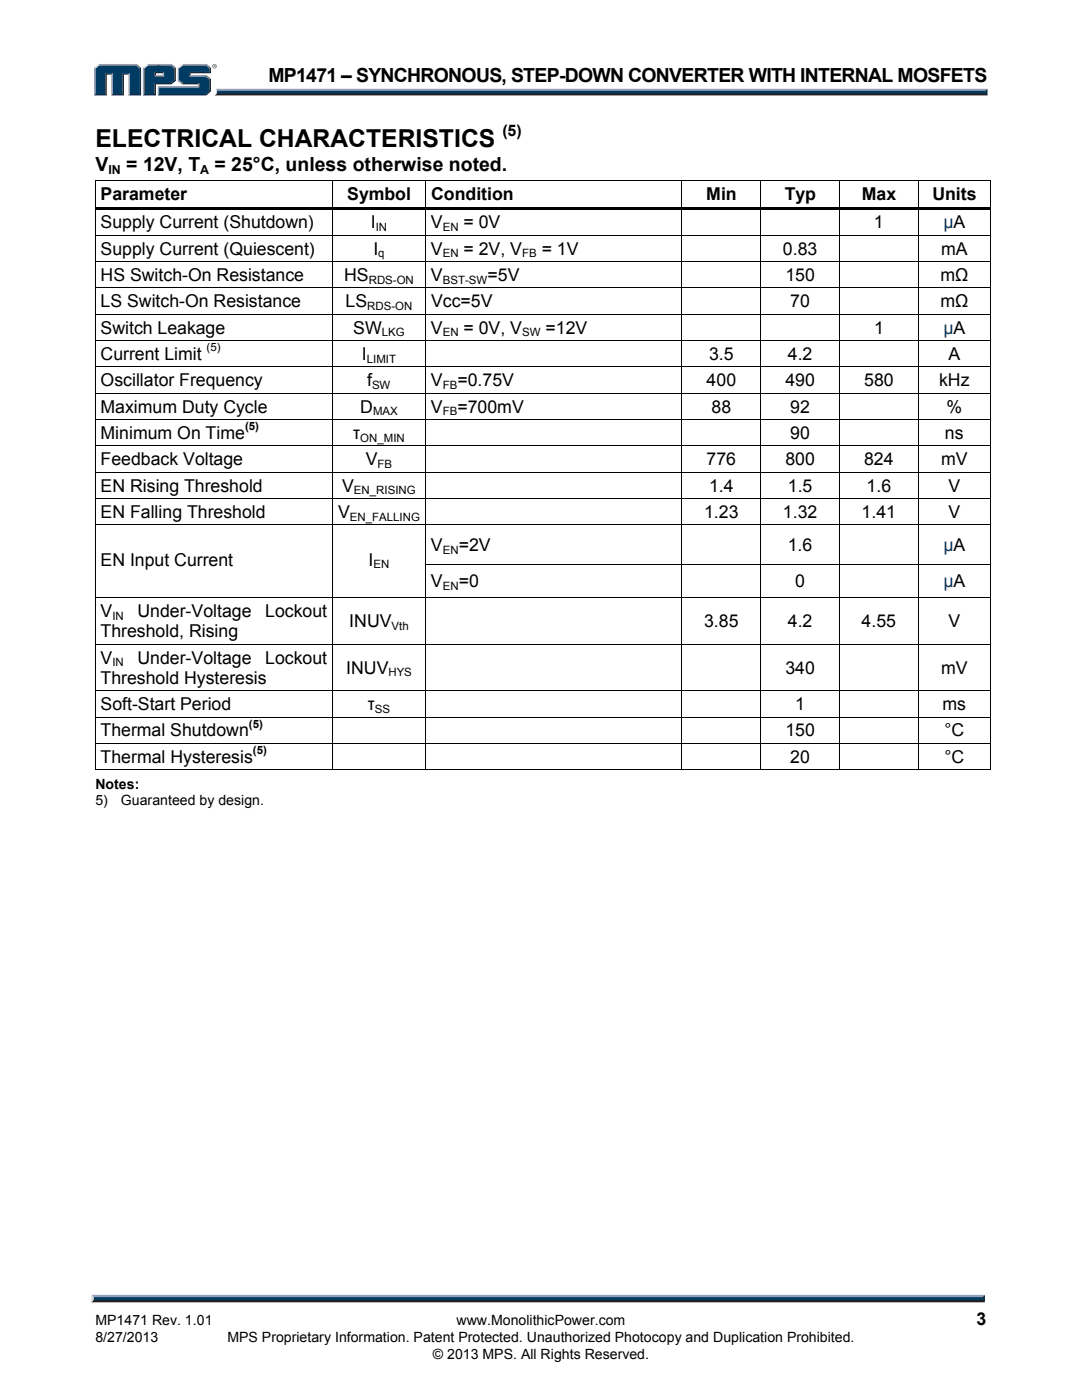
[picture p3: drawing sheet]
<svg xmlns="http://www.w3.org/2000/svg" width="216mm" height="279mm" viewBox="0 0 216 279" stroke-linecap="round" stroke-linejoin="round" font-family="sans-serif">
<path d="M43.1 17.7h153.9l-.4 .7h-153.3z" fill="#94a0b9"/>
<path d="M43.3 18.4h153.3l.4 .6h-154.3l.4-.2z" fill="#231f20"/>
<path d="M196.6 18.1l.4-.4v1.3l-.4-.4z" fill="#001339"/>
<path d="M43.3 18.1h153.3v.5h-153.4z" fill="#003b63"/>
<path d="M43.1 17.7l.2 .5a.79 .79 0 0 1-.6 .8h.1a1.24 1.24 0 0 0 .3-1.3z" fill="#dcddde"/>
<path d="M30.9 15.2l.2-.2h1.4l.3 .2z" fill="#94a0b9"/>
<g fill="#003b63">
<path d="M19 13.6l.9-.6h7.2l.8 .6v5.2h-2v-4.2h-1.4v4.2h-2v-4.2h-1.5v4.2h-2z"/>
<path d="M28.8 13.6l.8-.6h2.2v1.4h-.9v.8h1.8v-.8h-1.2v-1.4h2.5l.8 .6v2.3l-.8 .7h-3.1v2.2h-2.1z"/>
<path d="M31.7 17.5h8v-.9h-3.2l-.8-.7v-2.3l.8-.6h4.5l.8 .6v.8h-4v.8h3.2l.8 .7v2.2l-.8 .7h-9.3z"/>
</g>
<path d="M36.4 12.9h4.8" fill="none" stroke="#94a0b9" stroke-width=".27"/>
<path d="M35.5 13.5l.9-.7 .1 .2-.8 .6z" fill="#dcddde"/>
<path d="M35.6 13.5v2.6" fill="none" stroke="#94a0b9" stroke-width=".27"/>
<path d="M35.5 16.1l.2-.2 .8 .7-.1 .2z" fill="#547194"/>
<path d="M36.4 16.7h3.4" fill="none" stroke="#001339" stroke-width=".27"/>
<g fill="#94a0b9">
<path d="M31.5 17.2h8v-.4l.3-.2v.9h-8z"/>
<path d="M31.5 17.2l.3 .3v1.3l-.3 .2z"/>
</g>
<path d="M37.8 14.4h4v-.8l.3-.1v1.1h-4.1v.4l-.2 .2z" fill="#001339"/>
<path d="M37.8 15.1h3.4" fill="none" stroke="#94a0b9" stroke-width=".27"/>
<path d="M41.2 15l.9 .7-.3 .2-.8-.7z" fill="#547194"/>
<g fill="#001339">
<path d="M31.5 19l.3-.2h9.2l.8-.7v-2.2l.3-.2v2.5l-.9 .8z"/>
<path d="M30.9 16.6h3.1l.8-.7v-2.3l.3-.1v2.6l-.9 .7h-3.1v2.2h-2.6l.3-.2h2.1z"/>
</g>
<path d="M34.2 12.8l.9 .7-.3 .1-.8-.6z" fill="#547194"/>
<path d="M29.4 12.9h4.8" fill="none" stroke="#94a0b9" stroke-width=".27"/>
<path d="M28.5 13.5l.9-.7 .2 .2-.8 .6z" fill="#dcddde"/>
<path d="M28.6 13.5v5.5" fill="none" stroke="#94a0b9" stroke-width=".27"/>
<path d="M32.5 14.6l.2-.2v.8l-.2-.2z" fill="#94a0b9"/>
<g fill="#001339">
<path d="M30.9 14.4h1.8l-.2 .2h-1.4v.4l-.2 .2z"/>
<path d="M27.9 13.6l.2-.1v5.5h-2.5l.3-.2h2z"/>
</g>
<path d="M27.2 12.8l.9 .7-.2 .1-.8-.6z" fill="#547194"/>
<path d="M19.7 12.9h7.5" fill="none" stroke="#94a0b9" stroke-width=".27"/>
<path d="M18.8 13.5l.9-.7 .2 .2-.9 .6z" fill="#dcddde"/>
<path d="M18.9 13.5v5.5" fill="none" stroke="#94a0b9" stroke-width=".27"/>
<path d="M21 14.6h1.5l-.3 .3h-.9v4.1h-2.5l.2-.2h2z" fill="#001339"/>
<path d="M22.3 14.6v4.4" fill="none" stroke="#94a0b9" stroke-width=".27"/>
<path d="M24.5 14.6h1.4l-.3 .3h-.9v4.1h-2.5l.3-.2h2z" fill="#001339"/>
<path d="M25.8 14.6v4.4" fill="none" stroke="#94a0b9" stroke-width=".27"/>
<path d="M41.2 12.8l.9 .7-.3 .1-.8-.6z" fill="#547194"/>
<g fill="#231f20">
<path d="M18.7 259.2h177.4l.4 .7h-178.3z"/>
<path d="M42.4 13.2a.45 .45 0 0 1 .9 0 .45 .45 0 0 1-.9 0zM42.5 13.2a.37 .37 0 0 0 .7 0 .37 .37 0 0 0-.7 0zM42.7 13h.3v.5l-.2-.3-.1 .3zM42.7 13v.2h.2z"/>
</g>
<path d="M18.3 258.4h178.2l-.4 .8h-177.4z" fill="#94a0b9"/>
<path d="M196.5 258.4v1.5l-.4-.4v-.6z" fill="#001339"/>
<path d="M18.7 258.9h177.4v.6h-177.4z" fill="#003b63"/>
<path d="M18.2 258.4l.5 .5v.5l-.5 .5z" fill="#dcddde"/>
<g fill="#000">
<path d="M19 36h.1v.7h-.1zM66.2 36h.2v.7h-.2zM84.9 36h.2v.7h-.2zM136 36h.2v.7h-.2zM151.7 36h.2v.7h-.2zM167.4 36h.2v.7h-.2zM183.2 36h.1v.7h-.1zM197.5 36h.2v.7h-.2zM197.5 36h.2v.2h-.2zM19 41.3h.1v1h-.1zM19 46.9h.1v.7h-.1zM19 52.1h.1v.7h-.1z"/>
<path d="M19 57.4h.1v.7h-.1zM19.1 41.3h47.1v.5h-47.1zM66.2 41.8h.2v.5h-.2zM66.2 41.3h18.7v.5h-18.7zM66.2 46.9h.2v.7h-.2zM66.2 52.1h.2v.7h-.2zM66.2 57.4h.2v.7h-.2zM84.9 41.8h.2v.5h-.2zM84.9 41.3h51.1v.5h-51.1zM84.9 46.9h.2v.7h-.2zM84.9 52.1h.2v.7h-.2zM84.9 57.4h.2v.7h-.2z"/>
<path d="M136 41.8h.2v.5h-.2zM136 41.3h15.7v.5h-15.7zM136 46.9h.2v.7h-.2zM136 52.1h.2v.7h-.2zM136 57.4h.2v.7h-.2zM151.7 41.8h.2v.5h-.2zM151.7 41.3h15.7v.5h-15.7zM151.7 46.9h.2v.7h-.2zM151.7 52.1h.2v.7h-.2zM151.7 57.4h.2v.7h-.2zM167.4 41.8h.2v.5h-.2zM167.4 41.3h15.8v.5h-15.8z"/>
<path d="M167.4 46.9h.2v.7h-.2zM167.4 52.1h.2v.7h-.2zM167.4 57.4h.2v.7h-.2zM183.2 41.8h.1v.5h-.1zM183.2 41.3h14.3v.5h-14.3zM183.2 46.9h.1v.7h-.1zM183.2 52.1h.1v.7h-.1zM183.2 57.4h.1v.7h-.1zM197.5 41.3h.2v1h-.2zM197.5 46.9h.2v.7h-.2zM197.5 52.1h.2v.7h-.2zM197.5 57.4h.2v.7h-.2z"/>
<path d="M19 62.6h.1v.7h-.1zM19 67.9h.1v.7h-.1zM19 73.2h.1v.7h-.1zM19 78.4h.1v.7h-.1zM66.2 62.6h.2v.7h-.2zM66.2 67.9h.2v.7h-.2zM66.2 73.2h.2v.7h-.2zM66.2 78.4h.2v.7h-.2zM84.9 62.6h.2v.7h-.2zM84.9 67.9h.2v.7h-.2zM84.9 73.2h.2v.7h-.2zM84.9 78.4h.2v.7h-.2z"/>
<path d="M136 62.6h.2v.7h-.2zM136 67.9h.2v.7h-.2zM136 73.2h.2v.7h-.2zM136 78.4h.2v.7h-.2zM151.7 62.6h.2v.7h-.2zM151.7 67.9h.2v.7h-.2zM151.7 73.2h.2v.7h-.2zM151.7 78.4h.2v.7h-.2zM167.4 62.6h.2v.7h-.2zM167.4 67.9h.2v.7h-.2zM167.4 73.2h.2v.7h-.2zM167.4 78.4h.2v.7h-.2z"/>
<path d="M183.2 62.6h.1v.7h-.1zM183.2 67.9h.1v.7h-.1zM183.2 73.2h.1v.7h-.1zM183.2 78.4h.1v.7h-.1zM197.5 62.6h.2v.7h-.2zM197.5 67.9h.2v.7h-.2zM197.5 73.2h.2v.7h-.2zM197.5 78.4h.2v.7h-.2zM19 83.7h.1v.6h-.1zM19 88.9h.1v.7h-.1zM19 94.2h.1v.7h-.1zM66.2 83.7h.2v.6h-.2z"/>
<path d="M66.2 88.9h.2v.7h-.2zM66.2 94.2h.2v.7h-.2zM84.9 83.7h.2v.6h-.2zM84.9 88.9h.2v.7h-.2zM84.9 94.2h.2v.7h-.2zM136 83.7h.2v.6h-.2zM136 88.9h.2v.7h-.2zM136 94.2h.2v.7h-.2zM151.7 83.7h.2v.6h-.2zM151.7 88.9h.2v.7h-.2zM151.7 94.2h.2v.7h-.2zM167.4 83.7h.2v.6h-.2z"/>
<path d="M167.4 88.9h.2v.7h-.2zM167.4 94.2h.2v.7h-.2zM183.2 83.7h.1v.6h-.1zM183.2 88.9h.1v.7h-.1zM183.2 94.2h.1v.7h-.1zM197.5 83.7h.2v.6h-.2zM197.5 88.9h.2v.7h-.2zM197.5 94.2h.2v.7h-.2zM19 99.4h.1v.7h-.1zM19 104.7h.1v.7h-.1zM19 112.6h.1v.7h-.1zM19 119.1h.1v.7h-.1z"/>
<path d="M66.2 99.4h.2v.7h-.2zM66.2 104.7h.2v.7h-.2zM66.2 112.6h.2v.7h-.2zM66.2 119.1h.2v.7h-.2zM84.9 99.4h.2v.7h-.2zM84.9 104.7h.2v.7h-.2zM84.9 112.6h.2v.7h-.2zM84.9 119.1h.2v.7h-.2zM136 99.4h.2v.7h-.2zM136 104.7h.2v.7h-.2zM136 112.6h.2v.7h-.2zM136 119.1h.2v.7h-.2z"/>
<path d="M151.7 99.4h.2v.7h-.2zM151.7 104.7h.2v.7h-.2zM151.7 112.6h.2v.7h-.2zM151.7 119.1h.2v.7h-.2zM167.4 99.4h.2v.7h-.2zM167.4 104.7h.2v.7h-.2zM167.4 112.6h.2v.7h-.2zM167.4 119.1h.2v.7h-.2zM183.2 99.4h.1v.7h-.1zM183.2 104.7h.1v.7h-.1zM183.2 112.6h.1v.7h-.1zM183.2 119.1h.1v.7h-.1z"/>
<path d="M197.5 99.4h.2v.7h-.2zM197.5 104.7h.2v.7h-.2zM197.5 112.6h.2v.7h-.2zM197.5 119.1h.2v.7h-.2zM19 128.5h.1v.7h-.1zM19 137.8h.1v.7h-.1zM66.2 128.5h.2v.7h-.2zM66.2 137.8h.2v.7h-.2zM84.9 128.5h.2v.7h-.2zM84.9 137.8h.2v.7h-.2zM136 128.5h.2v.7h-.2zM136 137.8h.2v.7h-.2z"/>
<path d="M151.7 128.5h.2v.7h-.2zM151.7 137.8h.2v.7h-.2zM167.4 128.5h.2v.7h-.2zM167.4 137.8h.2v.7h-.2zM183.2 128.5h.1v.7h-.1zM183.2 137.8h.1v.7h-.1zM197.5 128.5h.2v.7h-.2zM197.5 137.8h.2v.7h-.2zM19 143h.1v.7h-.1zM19 148.3h.1v.7h-.1zM66.2 143h.2v.7h-.2zM66.2 148.3h.2v.7h-.2z"/>
<path d="M84.9 143h.2v.7h-.2zM84.9 148.3h.2v.7h-.2zM136 143h.2v.7h-.2zM136 148.3h.2v.7h-.2zM151.7 143h.2v.7h-.2zM151.7 148.3h.2v.7h-.2zM167.4 143h.2v.7h-.2zM167.4 148.3h.2v.7h-.2zM183.2 143h.1v.7h-.1zM183.2 148.3h.1v.7h-.1zM197.5 143h.2v.7h-.2zM197.5 148.3h.2v.7h-.2z"/>
<path d="M197.5 153.5h.2v.2h-.2z"/>
</g>
<g fill="none" stroke="#000" stroke-width=".2">
<path d="M19 36.1h47.2M19 36.7v4.6M66.3 36.7v4.6M66.4 36.1h18.5M85 36.7v4.6M85.1 36.1h50.9M136.1 36.7v4.6M136.2 36.1h15.5M151.8 36.7v4.6M151.9 36.1h15.5M167.5 36.7v4.6M167.6 36.1h15.6"/>
<path d="M183.3 36.7v4.6M183.3 36.1h14.2M197.6 36.7v4.6M19 42.3v4.6M19 47.6v4.5M19 52.8v4.6M19 58.1v4.5M19.1 46.9h47.1M19.1 52.2h47.1M19.1 57.5h47.1M66.3 42.3v4.6M66.3 47.6v4.5"/>
<path d="M66.3 52.8v4.6M66.3 58.1v4.5M66.4 46.9h18.5M66.4 52.2h18.5M66.4 57.5h18.5M85 42.3v4.6M85 47.6v4.5M85 52.8v4.6M85 58.1v4.5M85.1 46.9h50.9M85.1 52.2h50.9M85.1 57.5h50.9"/>
<path d="M136.1 42.3v4.6M136.1 47.6v4.5M136.1 52.8v4.6M136.1 58.1v4.5M136.2 46.9h15.5M136.2 52.2h15.5M136.2 57.5h15.5M151.8 42.3v4.6M151.8 47.6v4.5M151.8 52.8v4.6M151.8 58.1v4.5M151.9 46.9h15.5"/>
<path d="M151.9 52.2h15.5M151.9 57.5h15.5M167.5 42.3v4.6M167.5 47.6v4.5M167.5 52.8v4.6M167.5 58.1v4.5M167.6 46.9h15.6M167.6 52.2h15.6M167.6 57.5h15.6M183.3 42.3v4.6M183.3 47.6v4.5M183.3 52.8v4.6"/>
<path d="M183.3 58.1v4.5M183.3 46.9h14.2M183.3 52.2h14.2M183.3 57.5h14.2M197.6 42.3v4.6M197.6 47.6v4.5M197.6 52.8v4.6M197.6 58.1v4.5M19 63.3v4.6M19 68.6v4.6M19 73.9v4.5M19 79.1v4.6"/>
<path d="M19.1 62.7h47.1M19.1 68h47.1M19.1 73.2h47.1M19.1 78.5h47.1M66.3 63.3v4.6M66.3 68.6v4.6M66.3 73.9v4.5M66.3 79.1v4.6M66.4 62.7h18.5M66.4 68h18.5M66.4 73.2h18.5M66.4 78.5h18.5"/>
<path d="M85 63.3v4.6M85 68.6v4.6M85 73.9v4.5M85 79.1v4.6M85.1 62.7h50.9M85.1 68h50.9M85.1 73.2h50.9M85.1 78.5h50.9M136.1 63.3v4.6M136.1 68.6v4.6M136.1 73.9v4.5M136.1 79.1v4.6"/>
<path d="M136.2 62.7h15.5M136.2 68h15.5M136.2 73.2h15.5M136.2 78.5h15.5M151.8 63.3v4.6M151.8 68.6v4.6M151.8 73.9v4.5M151.8 79.1v4.6M151.9 62.7h15.5M151.9 68h15.5M151.9 73.2h15.5M151.9 78.5h15.5"/>
<path d="M167.5 63.3v4.6M167.5 68.6v4.6M167.5 73.9v4.5M167.5 79.1v4.6M167.6 62.7h15.6M167.6 68h15.6M167.6 73.2h15.6M167.6 78.5h15.6M183.3 63.3v4.6M183.3 68.6v4.6M183.3 73.9v4.5M183.3 79.1v4.6"/>
<path d="M183.3 62.7h14.2M183.3 68h14.2M183.3 73.2h14.2M183.3 78.5h14.2M197.6 63.3v4.6M197.6 68.6v4.6M197.6 73.9v4.5M197.6 79.1v4.6M19 84.3v4.6M19 89.6v4.6M19 94.9v4.5M19.1 83.7h47.1"/>
<path d="M19.1 89h47.1M19.1 94.3h47.1M19.1 99.5h47.1M66.3 84.3v4.6M66.3 89.6v4.6M66.3 94.9v4.5M66.4 83.7h18.5M66.4 89h18.5M66.4 94.3h18.5M66.4 99.5h18.5M85 84.3v4.6M85 89.6v4.6"/>
<path d="M85 94.9v4.5M85.1 83.7h50.9M85.1 89h50.9M85.1 94.3h50.9M85.1 99.5h50.9M136.1 84.3v4.6M136.1 89.6v4.6M136.1 94.9v4.5M136.2 83.7h15.5M136.2 89h15.5M136.2 94.3h15.5M136.2 99.5h15.5"/>
<path d="M151.8 84.3v4.6M151.8 89.6v4.6M151.8 94.9v4.5M151.9 83.7h15.5M151.9 89h15.5M151.9 94.3h15.5M151.9 99.5h15.5M167.5 84.3v4.6M167.5 89.6v4.6M167.5 94.9v4.5M167.6 83.7h15.6M167.6 89h15.6"/>
<path d="M167.6 94.3h15.6M167.6 99.5h15.6M183.3 84.3v4.6M183.3 89.6v4.6M183.3 94.9v4.5M183.3 83.7h14.2M183.3 89h14.2M183.3 94.3h14.2M183.3 99.5h14.2M197.6 84.3v4.6M197.6 89.6v4.6M197.6 94.9v4.5"/>
<path d="M19 100.1v4.6M19 105.4v7.2M19 113.3v5.8M19 119.8v8.7M19.1 104.8h47.1M19.1 119.2h47.1M66.3 100.1v4.6M66.3 105.4v7.2M66.3 113.3v5.8M66.3 119.8v8.7M66.4 104.8h18.5M66.4 119.2h18.5"/>
<path d="M85 100.1v4.6M85 105.4v7.2M85 113.3v5.8M85 119.8v8.7M85.1 104.8h50.9M85.1 112.6h50.9M85.1 119.2h50.9M136.1 100.1v4.6M136.1 105.4v7.2M136.1 113.3v5.8M136.1 119.8v8.7M136.2 104.8h15.5"/>
<path d="M136.2 112.6h15.5M136.2 119.2h15.5M151.8 100.1v4.6M151.8 105.4v7.2M151.8 113.3v5.8M151.8 119.8v8.7M151.9 104.8h15.5M151.9 112.6h15.5M151.9 119.2h15.5M167.5 100.1v4.6M167.5 105.4v7.2M167.5 113.3v5.8"/>
<path d="M167.5 119.8v8.7M167.6 104.8h15.6M167.6 112.6h15.6M167.6 119.2h15.6M183.3 100.1v4.6M183.3 105.4v7.2M183.3 113.3v5.8M183.3 119.8v8.7M183.3 104.8h14.2M183.3 112.6h14.2M183.3 119.2h14.2M197.6 100.1v4.6"/>
<path d="M197.6 105.4v7.2M197.6 113.3v5.8M197.6 119.8v8.7M19 129.2v8.6M19 138.5v4.5M19.1 128.5h47.1M19.1 137.9h47.1M66.3 129.2v8.6M66.3 138.5v4.5M66.4 128.5h18.5M66.4 137.9h18.5M85 129.2v8.6"/>
<path d="M85 138.5v4.5M85.1 128.5h50.9M85.1 137.9h50.9M136.1 129.2v8.6M136.1 138.5v4.5M136.2 128.5h15.5M136.2 137.9h15.5M151.8 129.2v8.6M151.8 138.5v4.5M151.9 128.5h15.5M151.9 137.9h15.5M167.5 129.2v8.6"/>
<path d="M167.5 138.5v4.5M167.6 128.5h15.6M167.6 137.9h15.6M183.3 129.2v8.6M183.3 138.5v4.5M183.3 128.5h14.2M183.3 137.9h14.2M197.6 129.2v8.6M197.6 138.5v4.5M19 153.6h47.2M19 143.7v4.6M19 149v4.7"/>
<path d="M19.1 143.1h47.1M19.1 148.4h47.1M66.3 143.7v4.6M66.3 149v4.7M66.4 143.1h18.5M66.4 148.4h18.5M66.4 153.6h18.5M85 143.7v4.6M85 149v4.7M85.1 143.1h50.9M85.1 148.4h50.9M85.1 153.6h50.9"/>
<path d="M136.1 143.7v4.6M136.1 149v4.7M136.2 143.1h15.5M136.2 148.4h15.5M136.2 153.6h15.5M151.8 143.7v4.6M151.8 149v4.7M151.9 143.1h15.5M151.9 148.4h15.5M151.9 153.6h15.5M167.5 143.7v4.6M167.5 149v4.7"/>
<path d="M167.6 143.1h15.6M167.6 148.4h15.6M167.6 153.6h15.6M183.3 143.7v4.6M183.3 149v4.7M183.3 143.1h14.2M183.3 148.4h14.2M183.3 153.6h14.2M197.6 143.7v4.6M197.6 149v4.7"/>
</g>
<text font-size="4.9" x="19" y="29.4">ELECTRICAL CHARACTERISTICS</text>
<g font-size="3.9">
<text x="53.6" y="16.3">MP1471 – SYNCHRONOUS, STEP-DOWN CONVERTER WITH INTERNAL MOSFETS</text>
<text x="19" y="34.1">V</text>
<text x="25.2" y="34.1">= 12V, T</text>
<text x="42.8" y="34.1">= 25°C, unless otherwise noted.</text>
</g>
<g font-size="3.5">
<text x="20.1" y="40">Parameter</text>
<text x="69.3" y="40">Symbol</text>
<text x="86" y="40">Condition</text>
<text x="140.9" y="40">Min</text>
<text x="156.6" y="40">Typ</text>
<text x="172" y="40">Max</text>
<text x="186" y="40">Units</text>
<text x="20.1" y="45.6">Supply Current (Shutdown)</text>
<text x="74" y="45.6">I</text>
<text x="86" y="45.6">V</text>
<text x="92.5" y="45.6">= 0V</text>
<text x="174.4" y="45.6">1</text>
<text x="20.1" y="50.8">Supply Current (Quiescent)</text>
<text x="74.5" y="50.8">I</text>
<text x="86" y="50.8">V</text>
<text x="92.5" y="50.8">= 2V, V</text>
<text x="108.1" y="50.8">= 1V</text>
<text x="156.2" y="50.8">0.83</text>
<text x="187.8" y="50.8">mA</text>
<text x="20.1" y="56.1">HS Switch-On Resistance</text>
<text x="68.7" y="56.1">HS</text>
<text x="86" y="56.1">V</text>
<text x="97.3" y="56.1">=5V</text>
<text x="156.7" y="56.1">150</text>
<text x="187.6" y="56.1">mΩ</text>
<text x="20.1" y="61.3">LS Switch-On Resistance</text>
<text x="69" y="61.3">LS</text>
<text x="86" y="61.3">Vcc=5V</text>
<text x="157.7" y="61.3">70</text>
<text x="187.6" y="61.3">mΩ</text>
<text x="20.1" y="66.6">Switch Leakage</text>
<text x="20.1" y="71.8">Current Limit</text>
<text x="70.5" y="66.6">SW</text>
<text x="72.2" y="71.8">I</text>
<text x="86" y="66.6">V</text>
<text x="92.5" y="66.6">= 0V, V</text>
<text x="108.9" y="66.6">=12V</text>
<text x="141.5" y="71.8">3.5</text>
<text x="157.2" y="71.8">4.2</text>
<text x="174.4" y="66.6">1</text>
<text x="189.2" y="71.8">A</text>
<text x="20.1" y="77.1">Oscillator Frequency</text>
<text x="73.3" y="77.1">f</text>
<text x="86" y="77.1">V</text>
<text x="91.3" y="77.1">=0.75V</text>
<text x="141" y="77.1">400</text>
<text x="156.7" y="77.1">490</text>
<text x="172.4" y="77.1">580</text>
<text x="187.4" y="77.1">kHz</text>
<text x="20.1" y="82.4">Maximum Duty Cycle</text>
<text x="71.9" y="82.4">D</text>
<text x="86" y="82.4">V</text>
<text x="91.3" y="82.4">=700mV</text>
<text x="142" y="82.4">88</text>
<text x="157.7" y="82.4">92</text>
<text x="188.8" y="82.4">%</text>
<text x="20.1" y="87.6">Minimum On Time</text>
<text x="70.5" y="87.6">τ</text>
<text x="157.7" y="87.6">90</text>
<text x="188.6" y="87.6">ns</text>
<text x="20.1" y="92.9">Feedback Voltage</text>
<text x="73" y="92.9">V</text>
<text x="141" y="92.9">776</text>
<text x="156.7" y="92.9">800</text>
<text x="172.4" y="92.9">824</text>
<text x="187.8" y="92.9">mV</text>
<text x="20.1" y="98.1">EN Rising Threshold</text>
<text x="68.3" y="98.1">V</text>
<text x="141.5" y="98.1">1.4</text>
<text x="157.2" y="98.1">1.5</text>
<text x="172.9" y="98.1">1.6</text>
<text x="189.2" y="98.1">V</text>
<text x="20.1" y="103.4">EN Falling Threshold</text>
<text x="67.4" y="103.4">V</text>
<text x="140.5" y="103.4">1.23</text>
<text x="156.2" y="103.4">1.32</text>
<text x="171.9" y="103.4">1.41</text>
<text x="189.2" y="103.4">V</text>
<text x="20.1" y="112.9">EN Input Current</text>
<text x="73.5" y="112.9">I</text>
<text x="86" y="109.9">V</text>
<text x="91.5" y="109.9">=2V</text>
<text x="157.2" y="109.9">1.6</text>
<text x="86" y="117.2">V</text>
<text x="91.5" y="117.2">=0</text>
<text x="158.7" y="117.2">0</text>
<text x="20.1" y="123.1">V</text>
<text x="27.4" y="123.1">Under-Voltage</text>
<text x="52.9" y="123.1">Lockout</text>
<text x="69.7" y="125.1">INUV</text>
<text x="140.5" y="125.1">3.85</text>
<text x="157.2" y="125.1">4.2</text>
<text x="171.9" y="125.1">4.55</text>
<text x="189.2" y="125.1">V</text>
<text x="20.1" y="127.2">Threshold, Rising</text>
<text x="20.1" y="136.5">Threshold Hysteresis</text>
<text x="20.1" y="132.4">V</text>
<text x="27.4" y="132.4">Under-Voltage</text>
<text x="52.9" y="132.4">Lockout</text>
<text x="69.1" y="134.4">INUV</text>
<text x="156.7" y="134.4">340</text>
<text x="187.8" y="134.4">mV</text>
<text x="20.1" y="141.7">Soft-Start Period</text>
<text x="73.4" y="141.7">τ</text>
<text x="158.7" y="141.7">1</text>
<text x="188.1" y="141.7">ms</text>
<text x="20.1" y="147">Thermal Shutdown</text>
<text x="156.7" y="147">150</text>
<text x="188.5" y="147">°C</text>
<text x="20.1" y="152.2">Thermal Hysteresis</text>
<text x="157.7" y="152.2">20</text>
<text x="188.5" y="152.2">°C</text>
<text x="194.9" y="264.5">3</text>
</g>
<g font-size="3.5" fill="#003365">
<text x="188.2" y="45.6">μA</text>
<text x="188.2" y="66.6">μA</text>
<text x="188.2" y="109.9">μA</text>
<text x="188.2" y="117.2">μA</text>
</g>
<text font-size="3.2" x="100.2" y="27.1">(5)</text>
<g font-size="2.8">
<text x="19" y="157.4">Notes:</text>
<text x="19" y="160.6">5)</text>
<text x="24.1" y="160.6">Guaranteed by design.</text>
<text x="19" y="267.9">8/27/2013</text>
<text x="19" y="264.5">MP1471 Rev. 1.01</text>
<text x="45.4" y="267.9">MPS Proprietary Information. Patent Protected. Unauthorized Photocopy and Duplication Prohibited.</text>
<text x="91.1" y="264.5">www.MonolithicPower.com</text>
<text x="86.4" y="271.1">© 2013 MPS. All Rights Reserved.</text>
</g>
<g font-size="2.5">
<text x="21.6" y="34.6">IN</text>
<text x="40" y="34.6">A</text>
</g>
<g font-size="2.3">
<text x="75" y="46.1">IN</text>
<text x="88.3" y="46.1">EN</text>
<text x="75.5" y="51.4">q</text>
<text x="88.3" y="51.4">EN</text>
<text x="104.2" y="51.4">FB</text>
<text x="73.6" y="56.6">RDS-ON</text>
<text x="88.3" y="56.6">BST-SW</text>
<text x="73.3" y="61.9">RDS-ON</text>
<text x="41.2" y="70.1">(5)</text>
<text x="76.2" y="67.1">LKG</text>
<text x="88.3" y="67.1">EN</text>
<text x="104.2" y="67.1">SW</text>
<text x="73.2" y="72.4">LIMIT</text>
<text x="74.3" y="77.6">SW</text>
<text x="88.3" y="77.6">FB</text>
<text x="74.4" y="82.9">MAX</text>
<text x="88.3" y="82.9">FB</text>
<text x="48.9" y="85.9">(5)</text>
<text x="71.9" y="88.1">ON_MIN</text>
<text x="75.4" y="93.4">FB</text>
<text x="70.6" y="98.7">EN_RISING</text>
<text x="69.8" y="103.9">EN_FALLING</text>
<text x="74.5" y="113.4">EN</text>
<text x="88.3" y="110.5">EN</text>
<text x="88.3" y="117.7">EN</text>
<text x="22.4" y="123.6">IN</text>
<text x="78.1" y="125.6">Vth</text>
<text x="22.4" y="132.9">IN</text>
<text x="77.5" y="135">HYS</text>
<text x="74.8" y="142.3">SS</text>
<text x="49.7" y="145.2">(5)</text>
<text x="50.5" y="150.5">(5)</text>
</g>
</svg>
